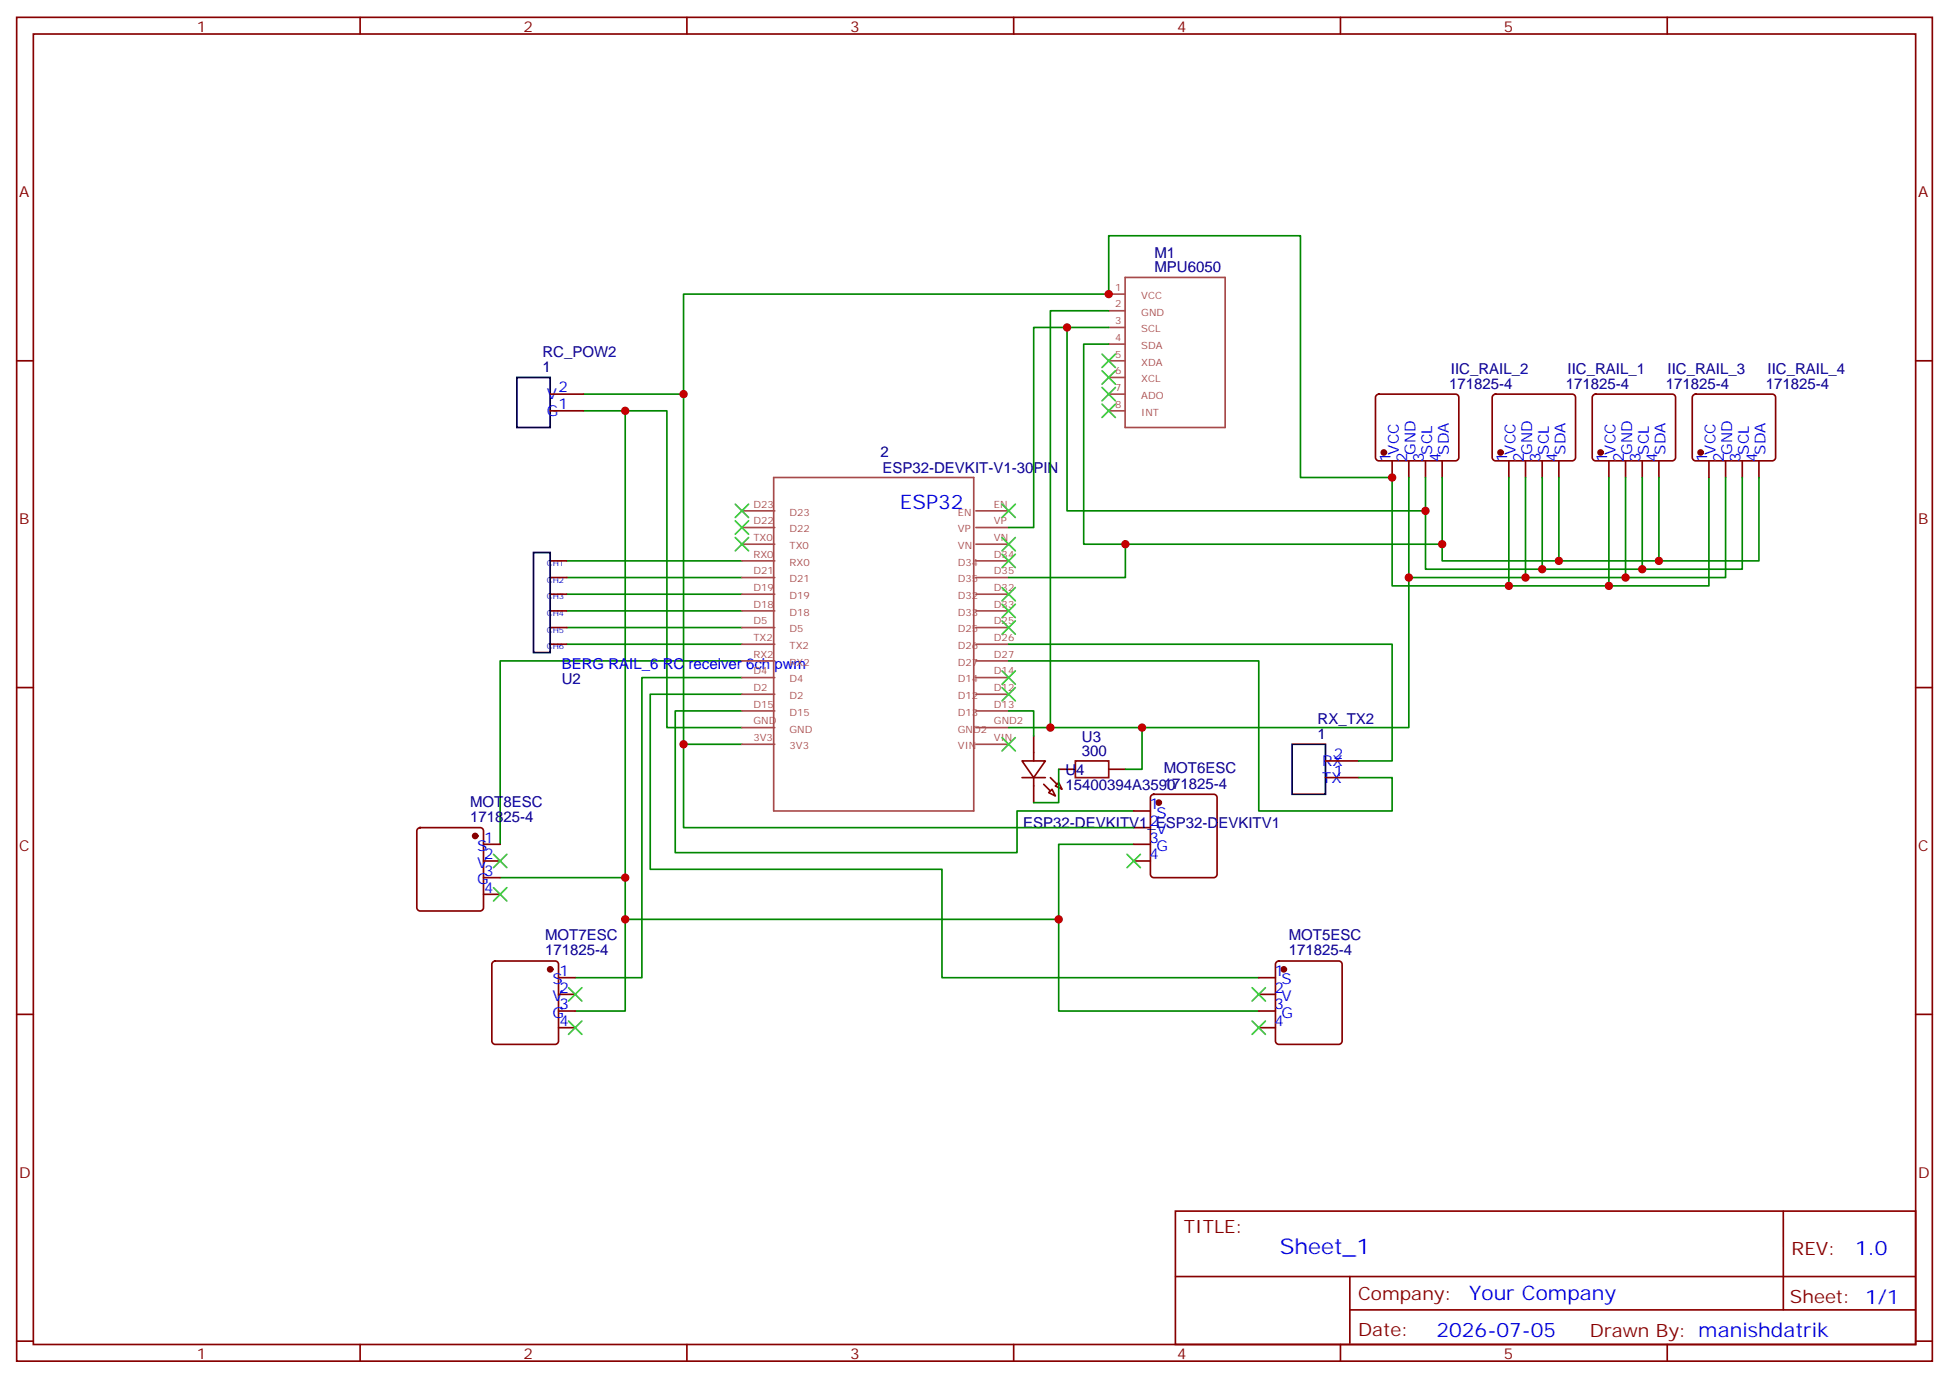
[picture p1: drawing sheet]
<svg xmlns="http://www.w3.org/2000/svg" width="412mm" height="292mm" viewBox="0 0 412 292" stroke-linecap="round" stroke-linejoin="round" font-family="sans-serif">
<g fill="none" stroke="#870000" stroke-width=".35">
<path d="M3.5 3.7h405.4v284.3h-405.4zM7.1 7.2h398.2v277.3h-398.2zM76.2 3.7v3.5M145.3 3.7v3.5M214.5 3.7v3.5M283.6 3.7v3.5M352.8 3.7v3.5M3.5 76.3h3.6M405.3 76.3h3.6M116.4 83.4h7.1M116.4 86.9h7.1M291.3 83.6l.4-.2h16.3a.71 .71 0 0 1 .7 .7v12.7a.76 .76 0 0 1-.7 .7h-16.3a.76 .76 0 0 1-.7-.7v-12.7z"/>
<path d="M294.6 97.5v3.5M298.1 97.5v3.5M301.6 97.5v3.5M305.2 97.5v3.5M316 83.6l.4-.2h16.3a.71 .71 0 0 1 .7 .7v12.7a.76 .76 0 0 1-.7 .7h-16.3a.76 .76 0 0 1-.7-.7v-12.7zM319.3 97.5v3.5M322.8 97.5v3.5M326.3 97.5v3.5M329.8 97.5v3.5M337.1 83.6l.5-.2h16.2a.71 .71 0 0 1 .7 .7v12.7a.76 .76 0 0 1-.7 .7h-16.2a.76 .76 0 0 1-.7-.7v-12.7zM340.4 97.5v3.5M344 97.5v3.5"/>
<path d="M347.5 97.5v3.5M351 97.5v3.5M358.3 83.6l.5-.2h16.2a.71 .71 0 0 1 .7 .7v12.7a.76 .76 0 0 1-.7 .7h-16.2a.76 .76 0 0 1-.7-.7v-12.7zM361.6 97.5v3.5M365.1 97.5v3.5M368.7 97.5v3.5M372.2 97.5v3.5M116.4 118.7h3.5M116.4 122.2h3.5M116.4 125.7h3.5M116.4 129.3h3.5M116.4 132.8h3.5"/>
<path d="M116.4 136.3h3.5M3.5 145.5h3.6M218.7 155.7v5.3M405.3 145.5h3.6M88.4 175.3l.5-.2h12.7a.71 .71 0 0 1 .7 .7v16.3a.76 .76 0 0 1-.7 .7h-12.7a.76 .76 0 0 1-.7-.7v-16.3zM102.3 178.6h3.5M216.3 161h4.9l-2.5 3.5zM216.3 164.5h4.9M218.7 164.5v5.3M221.9 167.7l.7-.7 .7 1.4zM223.3 166.3l.7-.7 .7 1.4zM224 162.8h3.5"/>
<path d="M234.6 162.8h3.5M239.9 171.6h3.5M239.9 175.1h3.5M239.9 178.6h3.5M243.7 168.3l.4-.2h12.7a.71 .71 0 0 1 .7 .7v16.2a.76 .76 0 0 1-.7 .7h-12.7a.76 .76 0 0 1-.7-.7v-16.2zM280.5 161h7M280.5 164.5h7M102.3 182.2h3.5M102.3 185.7h3.5M102.3 189.2h3.5M239.9 182.2h3.5M3.5 214.6h3.6"/>
<path d="M104.3 203.5l.5-.2h12.7a.71 .71 0 0 1 .7 .7v16.3a.76 .76 0 0 1-.7 .7h-12.7a.76 .76 0 0 1-.7-.7v-16.3zM118.2 206.9h3.5M118.2 210.4h3.5M118.2 213.9h3.5M118.2 217.5h3.5M266.3 206.9h3.6M266.3 210.4h3.6M266.3 213.9h3.6M266.3 217.5h3.6M270.1 203.5l.5-.2h12.7a.71 .71 0 0 1 .7 .7v16.3a.76 .76 0 0 1-.7 .7h-12.7a.76 .76 0 0 1-.7-.7v-16.3zM405.3 214.6h3.6M248.7 256.3h156.6v28.2h-156.6z"/>
<path d="M377.3 256.3v20.9M248.7 270.1h156.5M285.6 277.2h119.6M285.6 270.1v14.1M3.5 283.8h3.6M76.2 284.5v3.5M145.3 284.5v3.5M214.5 284.5v3.5M283.6 284.5v3.5M352.8 284.5v3.5M405.3 283.8h3.6"/>
</g>
<g fill="none" stroke="#008700" stroke-width=".35">
<path d="M225.8 69.3v38.8h75.8M234.6 65.8h-12.4v88.2M234.6 69.3h-15.9v42.3h-5.3M234.6 72.8h-5.3v42.3h75.9M123.5 86.9h17.6v67.1h15.9M123.5 83.4h21.1v74.1h12.4M132.3 86.9v98.8h-26.5M144.6 83.4v-21.2h90v-12.3h40.6v51.1h19.4v23h67v-23M119.9 118.7h37.1M238.1 115.1v7.1h-24.7M298.1 101v21.2h67v-21.2M301.6 101v19.4h67.1v-19.4"/>
<path d="M305.2 101v17.7h67v-17.7M319.3 101v23M322.8 101v21.2M326.3 101v19.4M329.8 101v17.7M340.4 101v23M344 101v21.2M347.5 101v19.4M351 101v17.7M119.9 132.8h37.1M119.9 136.3h37.1M119.9 129.3h37.1"/>
<path d="M119.9 125.7h37.1M119.9 122.2h37.1M157 139.8h-51.2v38.8M213.4 136.3h81.2v24.7h-7.1M213.4 139.8h52.9v31.8h28.3v-7.1h-7.1M298.1 122.2v31.8h-84.7M144.6 157.5v17.6h95.3M157 150.4h-14.1v30h72.3v-8.8h24.7M157 146.9h-19.4v37h61.7v23h67M157 143.4h-21.2v63.5h-14.1M213.4 150.4h5.3v5.3M241.7 154v8.8h-3.6"/>
<path d="M224 162.8v7h-5.3M239.9 178.6h-15.9v35.3h42.3M132.3 185.7v28.2h-10.6M132.3 194.5h91.7"/>
</g>
<g fill="#870000" stroke="#870000" stroke-width=".35">
<path d="M222.2 164.5l1.5 1.4z"/>
<path d="M220.8 165.9l1.4 1.5z"/>
<circle cx="292.8" cy="95.7" r=".53"/>
<circle cx="271.6" cy="205.1" r=".53"/>
<circle cx="245.2" cy="169.8" r=".53"/>
<circle cx="116.4" cy="205.1" r=".53"/>
<circle cx="100.5" cy="176.9" r=".53"/>
<circle cx="317.5" cy="95.7" r=".53"/>
<circle cx="338.7" cy="95.7" r=".53"/>
<circle cx="359.8" cy="95.7" r=".53"/>
</g>
<path d="M109.4 79.9h7v10.6h-7zM112.9 116.9h3.5v21.2h-3.5zM273.4 157.5h7.1v10.6h-7.1z" fill="none" stroke="#000" stroke-width=".35"/>
<g fill="none" stroke="#a64a4a" stroke-width=".35">
<path d="M238.1 58.7h21.1v31.8h-21.1zM234.6 62.2h3.5M234.6 65.8h3.5M234.6 69.3h3.5M234.6 72.8h3.5M234.6 76.3h3.5M234.6 79.9h3.5M234.6 83.4h3.5M234.6 86.9h3.5M157 118.7h6.9M157 115.1h6.9M157 111.6h6.9"/>
<path d="M157 108.1h6.9M163.7 101h42.3v70.6h-42.3zM206.5 118.7h6.9M206.5 115.1h6.9M206.5 111.6h6.9M206.5 108.1h6.9M157 139.8h6.9M157 136.3h6.9M157 132.8h6.9M157 129.3h6.9M157 125.7h6.9M157 122.2h6.9"/>
<path d="M206.5 139.8h6.9M206.5 136.3h6.9M206.5 132.8h6.9M206.5 129.3h6.9M206.5 125.7h6.9M206.5 122.2h6.9M157 157.5h6.9M157 154h6.9M157 150.4h6.9M157 146.9h6.9M157 143.4h6.9M206.5 157.5h6.9"/>
<path d="M206.5 154h6.9M206.5 150.4h6.9M206.5 146.9h6.9M206.5 143.4h6.9"/>
</g>
<path d="M227.5 161h7.1v3.5h-7.1z" fill="none" stroke="#a10000" stroke-width=".35"/>
<g fill="none" stroke="#3c3" stroke-width=".35">
<path d="M233.2 78.5l2.8 2.8M233.2 74.9l2.8 2.9M236 78.5l-2.8 2.8M236 74.9l-2.8 2.9M233.2 85.5l2.8 2.8M233.2 82l2.8 2.8M236 85.5l-2.8 2.8M236 82l-2.8 2.8M155.6 106.7l2.8 2.8M155.6 110.2l2.8 2.8M155.6 113.7l2.8 2.9M158.4 106.7l-2.8 2.8"/>
<path d="M158.4 110.2l-2.8 2.8M158.4 113.7l-2.8 2.9M212 117.3l2.8 2.8M212 113.7l2.8 2.9M212 106.7l2.8 2.8M214.8 117.3l-2.8 2.8M214.8 113.7l-2.8 2.9M214.8 106.7l-2.8 2.8M212 131.4l2.8 2.8M212 127.8l2.8 2.9M212 124.3l2.8 2.8M214.8 131.4l-2.8 2.8"/>
<path d="M214.8 127.8l-2.8 2.9M214.8 124.3l-2.8 2.8M212 156.1l2.8 2.8M212 145.5l2.8 2.8M212 142l2.8 2.8M214.8 156.1l-2.8 2.8M214.8 145.5l-2.8 2.8M214.8 142l-2.8 2.8M104.4 187.8l2.8 2.8M104.4 180.8l2.8 2.8M107.2 187.8l-2.8 2.8M107.2 180.8l-2.8 2.8"/>
<path d="M238.5 180.8l2.8 2.8M241.3 180.8l-2.8 2.8M120.3 216l2.8 2.9M120.3 209l2.8 2.8M123.1 216l-2.8 2.9M123.1 209l-2.8 2.8M264.9 209l2.9 2.8M264.9 216l2.9 2.9M267.8 209l-2.9 2.8M267.8 216l-2.9 2.9"/>
</g>
<g fill="#c00">
<circle cx="224" cy="194.5" r=".88"/>
<circle cx="132.3" cy="194.5" r=".88"/>
<circle cx="132.3" cy="185.7" r=".88"/>
<circle cx="132.3" cy="86.9" r=".88"/>
<circle cx="144.6" cy="157.5" r=".88"/>
<circle cx="294.6" cy="101" r=".88"/>
<circle cx="319.3" cy="124" r=".88"/>
<circle cx="322.8" cy="122.2" r=".88"/>
<circle cx="326.3" cy="120.4" r=".88"/>
<circle cx="329.8" cy="118.7" r=".88"/>
<circle cx="340.4" cy="124" r=".88"/>
<circle cx="344" cy="122.2" r=".88"/>
<circle cx="347.5" cy="120.4" r=".88"/>
<circle cx="351" cy="118.7" r=".88"/>
<circle cx="144.6" cy="83.4" r=".88"/>
<circle cx="298.1" cy="122.2" r=".88"/>
<circle cx="222.3" cy="154" r=".88"/>
<circle cx="301.6" cy="108.1" r=".88"/>
<circle cx="305.2" cy="115.1" r=".88"/>
<circle cx="238.1" cy="115.1" r=".88"/>
<circle cx="241.7" cy="154" r=".88"/>
<circle cx="225.8" cy="69.3" r=".88"/>
<circle cx="234.6" cy="62.2" r=".88"/>
</g>
<text font-size="4.6" fill="#00f" x="270.8" y="265.3">Sheet_1</text>
<g font-size="4.2" fill="#00f">
<text x="190.4" y="107.7">ESP32</text>
<text x="392.5" y="265.5">1.0</text>
<text x="310.9" y="275.1">Your Company</text>
<text x="304" y="282.9">2026-07-05</text>
</g>
<g font-size="3.9" fill="#800">
<text x="250.5" y="260.8">TITLE:</text>
<text x="379.1" y="265.5">REV:</text>
<text x="287.4" y="275">Company:</text>
<text x="378.7" y="275.7">Sheet: 1/1</text>
<text x="287.4" y="282.7">Date:</text>
<text x="336.4" y="282.8">Drawn By: manishdatrik</text>
</g>
<g font-size="3.2" fill="#800">
<text x="41.6" y="6.7">1</text>
<text x="110.8" y="6.7">2</text>
<text x="179.9" y="6.7">3</text>
<text x="249.1" y="6.7">4</text>
<text x="318.2" y="6.7">5</text>
<text x="4.1" y="41.8">A</text>
<text x="405.9" y="41.8">A</text>
<text x="4.1" y="110.9">B</text>
<text x="405.9" y="110.9">B</text>
<text x="4.1" y="180.1">C</text>
<text x="405.9" y="180.1">C</text>
<text x="4.1" y="249.2">D</text>
<text x="405.9" y="249.2">D</text>
<text x="41.6" y="287.5">1</text>
<text x="110.8" y="287.5">2</text>
<text x="179.9" y="287.5">3</text>
<text x="249.1" y="287.5">4</text>
<text x="318.2" y="287.5">5</text>
</g>
<g font-size="3.2" fill="#000080">
<text x="244.3" y="57.6">MPU6050</text>
<text x="244.3" y="54.6">M1</text>
<text x="114.8" y="75.6">RC_POW2</text>
<text x="114.8" y="78.8">1</text>
<text x="306.6" y="82.3">171825-4</text>
<text x="307" y="79.1">IIC_RAIL_2</text>
<text x="331.3" y="82.3">171825-4</text>
<text x="331.7" y="79.1">IIC_RAIL_1</text>
<text x="352.5" y="82.3">171825-4</text>
<text x="352.9" y="79.1">IIC_RAIL_3</text>
<text x="373.7" y="82.3">171825-4</text>
<text x="374" y="79.1">IIC_RAIL_4</text>
<text x="186.3" y="96.7">2</text>
<text x="186.7" y="100">ESP32-DEVKIT-V1-30PIN</text>
<text x="118.9" y="144.7">U2</text>
<text x="278.8" y="153.2">RX_TX2</text>
<text x="228.9" y="159.9">300</text>
<text x="228.9" y="157">U3</text>
<text x="278.8" y="156.4">1</text>
<text x="225.4" y="167.1">15400394A3590</text>
<text x="225.4" y="164">U4</text>
<text x="246.2" y="166.8">171825-4</text>
<text x="246.2" y="163.6">MOT6ESC</text>
<text x="99.5" y="173.9">171825-4</text>
<text x="99.5" y="170.7">MOT8ESC</text>
<text x="216.5" y="175.1">ESP32-DEVKITV1_ESP32-DEVKITV1</text>
<text x="115.3" y="202.1">171825-4</text>
<text x="115.3" y="198.9">MOT7ESC</text>
<text x="272.7" y="202.1">171825-4</text>
<text x="272.7" y="198.9">MOT5ESC</text>
</g>
<g font-size="3.2" fill="#00f">
<text x="118.2" y="83">2</text>
<text x="115.7" y="84.5">V</text>
<text x="115.7" y="88">G</text>
<text x="118.2" y="86.6">1</text>
<text x="294.2" y="97.7" transform="rotate(-90 294.2 97.7)">1</text>
<text x="296" y="96.2" transform="rotate(-90 296 96.2)">VCC</text>
<text x="297.7" y="97.7" transform="rotate(-90 297.7 97.7)">2</text>
<text x="299.5" y="96.2" transform="rotate(-90 299.5 96.2)">GND</text>
<text x="301.3" y="97.7" transform="rotate(-90 301.3 97.7)">3</text>
<text x="303" y="96.2" transform="rotate(-90 303 96.2)">SCL</text>
<text x="304.8" y="97.7" transform="rotate(-90 304.8 97.7)">4</text>
<text x="306.6" y="96.2" transform="rotate(-90 306.6 96.2)">SDA</text>
<text x="318.9" y="97.7" transform="rotate(-90 318.9 97.7)">1</text>
<text x="320.7" y="96.2" transform="rotate(-90 320.7 96.2)">VCC</text>
<text x="322.4" y="97.7" transform="rotate(-90 322.4 97.7)">2</text>
<text x="324.2" y="96.2" transform="rotate(-90 324.2 96.2)">GND</text>
<text x="326" y="97.7" transform="rotate(-90 326 97.7)">3</text>
<text x="327.7" y="96.2" transform="rotate(-90 327.7 96.2)">SCL</text>
<text x="329.5" y="97.7" transform="rotate(-90 329.5 97.7)">4</text>
<text x="331.3" y="96.2" transform="rotate(-90 331.3 96.2)">SDA</text>
<text x="340.1" y="97.7" transform="rotate(-90 340.1 97.7)">1</text>
<text x="341.8" y="96.2" transform="rotate(-90 341.8 96.2)">VCC</text>
<text x="343.6" y="97.7" transform="rotate(-90 343.6 97.7)">2</text>
<text x="345.4" y="96.2" transform="rotate(-90 345.4 96.2)">GND</text>
<text x="347.1" y="97.7" transform="rotate(-90 347.1 97.7)">3</text>
<text x="348.9" y="96.2" transform="rotate(-90 348.9 96.2)">SCL</text>
<text x="350.7" y="97.7" transform="rotate(-90 350.7 97.7)">4</text>
<text x="352.4" y="96.2" transform="rotate(-90 352.4 96.2)">SDA</text>
<text x="361.2" y="97.7" transform="rotate(-90 361.2 97.7)">1</text>
<text x="363" y="96.2" transform="rotate(-90 363 96.2)">VCC</text>
<text x="364.8" y="97.7" transform="rotate(-90 364.8 97.7)">2</text>
<text x="366.5" y="96.2" transform="rotate(-90 366.5 96.2)">GND</text>
<text x="368.3" y="97.7" transform="rotate(-90 368.3 97.7)">3</text>
<text x="370.1" y="96.2" transform="rotate(-90 370.1 96.2)">SCL</text>
<text x="371.8" y="97.7" transform="rotate(-90 371.8 97.7)">4</text>
<text x="373.6" y="96.2" transform="rotate(-90 373.6 96.2)">SDA</text>
<text x="118.9" y="141.6">BERG RAIL_6 RC receiver 6ch pwm</text>
<text x="282.2" y="160.7">2</text>
<text x="279.8" y="162.1">RX</text>
<text x="279.8" y="165.6">TX</text>
<text x="282.2" y="164.2">1</text>
<text x="243.2" y="171.2">1</text>
<text x="244.7" y="173">S</text>
<text x="102.5" y="178.3">1</text>
<text x="243.2" y="174.8">2</text>
<text x="243.2" y="178.3">3</text>
<text x="244.7" y="176.5">V</text>
<text x="101" y="180.1">S</text>
<text x="101" y="183.6">V</text>
<text x="102.5" y="181.8">2</text>
<text x="102.5" y="185.3">3</text>
<text x="243.2" y="181.8">4</text>
<text x="244.7" y="180.1">G</text>
<text x="101" y="187.1">G</text>
<text x="102.5" y="188.9">4</text>
<text x="116.9" y="208.3">S</text>
<text x="118.4" y="206.5">1</text>
<text x="269.7" y="206.5">1</text>
<text x="271.2" y="208.3">S</text>
<text x="116.9" y="211.8">V</text>
<text x="116.9" y="215.3">G</text>
<text x="118.4" y="210">2</text>
<text x="118.4" y="213.6">3</text>
<text x="269.7" y="210">2</text>
<text x="269.7" y="213.6">3</text>
<text x="271.2" y="211.8">V</text>
<text x="271.2" y="215.3">G</text>
<text x="118.4" y="217.1">4</text>
<text x="269.7" y="217.1">4</text>
</g>
<g font-size="2.1" fill="#a54b4b">
<text x="235.9" y="61.5">1</text>
<text x="235.9" y="65.1">2</text>
<text x="241.5" y="63.3">VCC</text>
<text x="235.9" y="68.6">3</text>
<text x="241.5" y="66.8">GND</text>
<text x="241.5" y="70.3">SCL</text>
<text x="235.9" y="72.1">4</text>
<text x="235.9" y="75.6">5</text>
<text x="241.5" y="73.9">SDA</text>
<text x="241.5" y="77.4">XDA</text>
<text x="235.9" y="79.2">6</text>
<text x="235.9" y="82.7">7</text>
<text x="241.5" y="80.9">XCL</text>
<text x="235.9" y="86.2">8</text>
<text x="241.5" y="84.4">ADO</text>
<text x="241.5" y="88">INT</text>
<text x="159.4" y="107.4">D23</text>
<text x="210.3" y="107.4">EN</text>
<text x="159.4" y="110.9">D22</text>
<text x="167.1" y="112.7">D22</text>
<text x="167.1" y="109.1">D23</text>
<text x="202.7" y="112.7">VP</text>
<text x="202.7" y="109.1">EN</text>
<text x="210.3" y="110.9">VP</text>
<text x="159.4" y="118">RX0</text>
<text x="159.4" y="114.5">TX0</text>
<text x="167.1" y="119.7">RX0</text>
<text x="167.1" y="116.2">TX0</text>
<text x="202.7" y="119.7">D34</text>
<text x="202.7" y="116.2">VN</text>
<text x="210.3" y="118">D34</text>
<text x="210.3" y="114.5">VN</text>
<text x="159.4" y="125">D19</text>
<text x="159.4" y="121.5">D21</text>
<text x="167.1" y="123.2">D21</text>
<text x="202.7" y="123.2">D35</text>
<text x="210.3" y="125">D32</text>
<text x="210.3" y="121.5">D35</text>
<text x="159.4" y="128.6">D18</text>
<text x="167.1" y="130.3">D18</text>
<text x="167.1" y="126.8">D19</text>
<text x="202.7" y="130.3">D33</text>
<text x="202.7" y="126.8">D32</text>
<text x="210.3" y="128.6">D33</text>
<text x="159.4" y="135.6">TX2</text>
<text x="159.4" y="132.1">D5</text>
<text x="167.1" y="137.4">TX2</text>
<text x="167.1" y="133.8">D5</text>
<text x="202.7" y="137.4">D26</text>
<text x="202.7" y="133.8">D25</text>
<text x="210.3" y="135.6">D26</text>
<text x="210.3" y="132.1">D25</text>
<text x="159.4" y="142.7">D4</text>
<text x="159.4" y="139.1">RX2</text>
<text x="167.1" y="140.9">RX2</text>
<text x="202.7" y="140.9">D27</text>
<text x="210.3" y="142.7">D14</text>
<text x="210.3" y="139.1">D27</text>
<text x="159.4" y="149.7">D15</text>
<text x="159.4" y="146.2">D2</text>
<text x="167.1" y="147.9">D2</text>
<text x="167.1" y="144.4">D4</text>
<text x="202.7" y="147.9">D12</text>
<text x="202.7" y="144.4">D14</text>
<text x="210.3" y="149.7">D13</text>
<text x="210.3" y="146.2">D12</text>
<text x="159.4" y="153.3">GND</text>
<text x="167.1" y="155">GND</text>
<text x="167.1" y="151.5">D15</text>
<text x="202.7" y="155">GND2</text>
<text x="202.7" y="151.5">D13</text>
<text x="210.3" y="153.3">GND2</text>
<text x="159.4" y="156.8">3V3</text>
<text x="167.1" y="158.5">3V3</text>
<text x="202.7" y="158.5">VIN</text>
<text x="210.3" y="156.8">VIN</text>
</g>
<g font-size="1.8" fill="#00f">
<text x="115.7" y="119.7">CH1</text>
<text x="115.7" y="123.3">CH2</text>
<text x="115.7" y="126.8">CH3</text>
<text x="115.7" y="130.3">CH4</text>
<text x="115.7" y="133.8">CH5</text>
<text x="115.7" y="137.4">CH6</text>
</g>
</svg>
